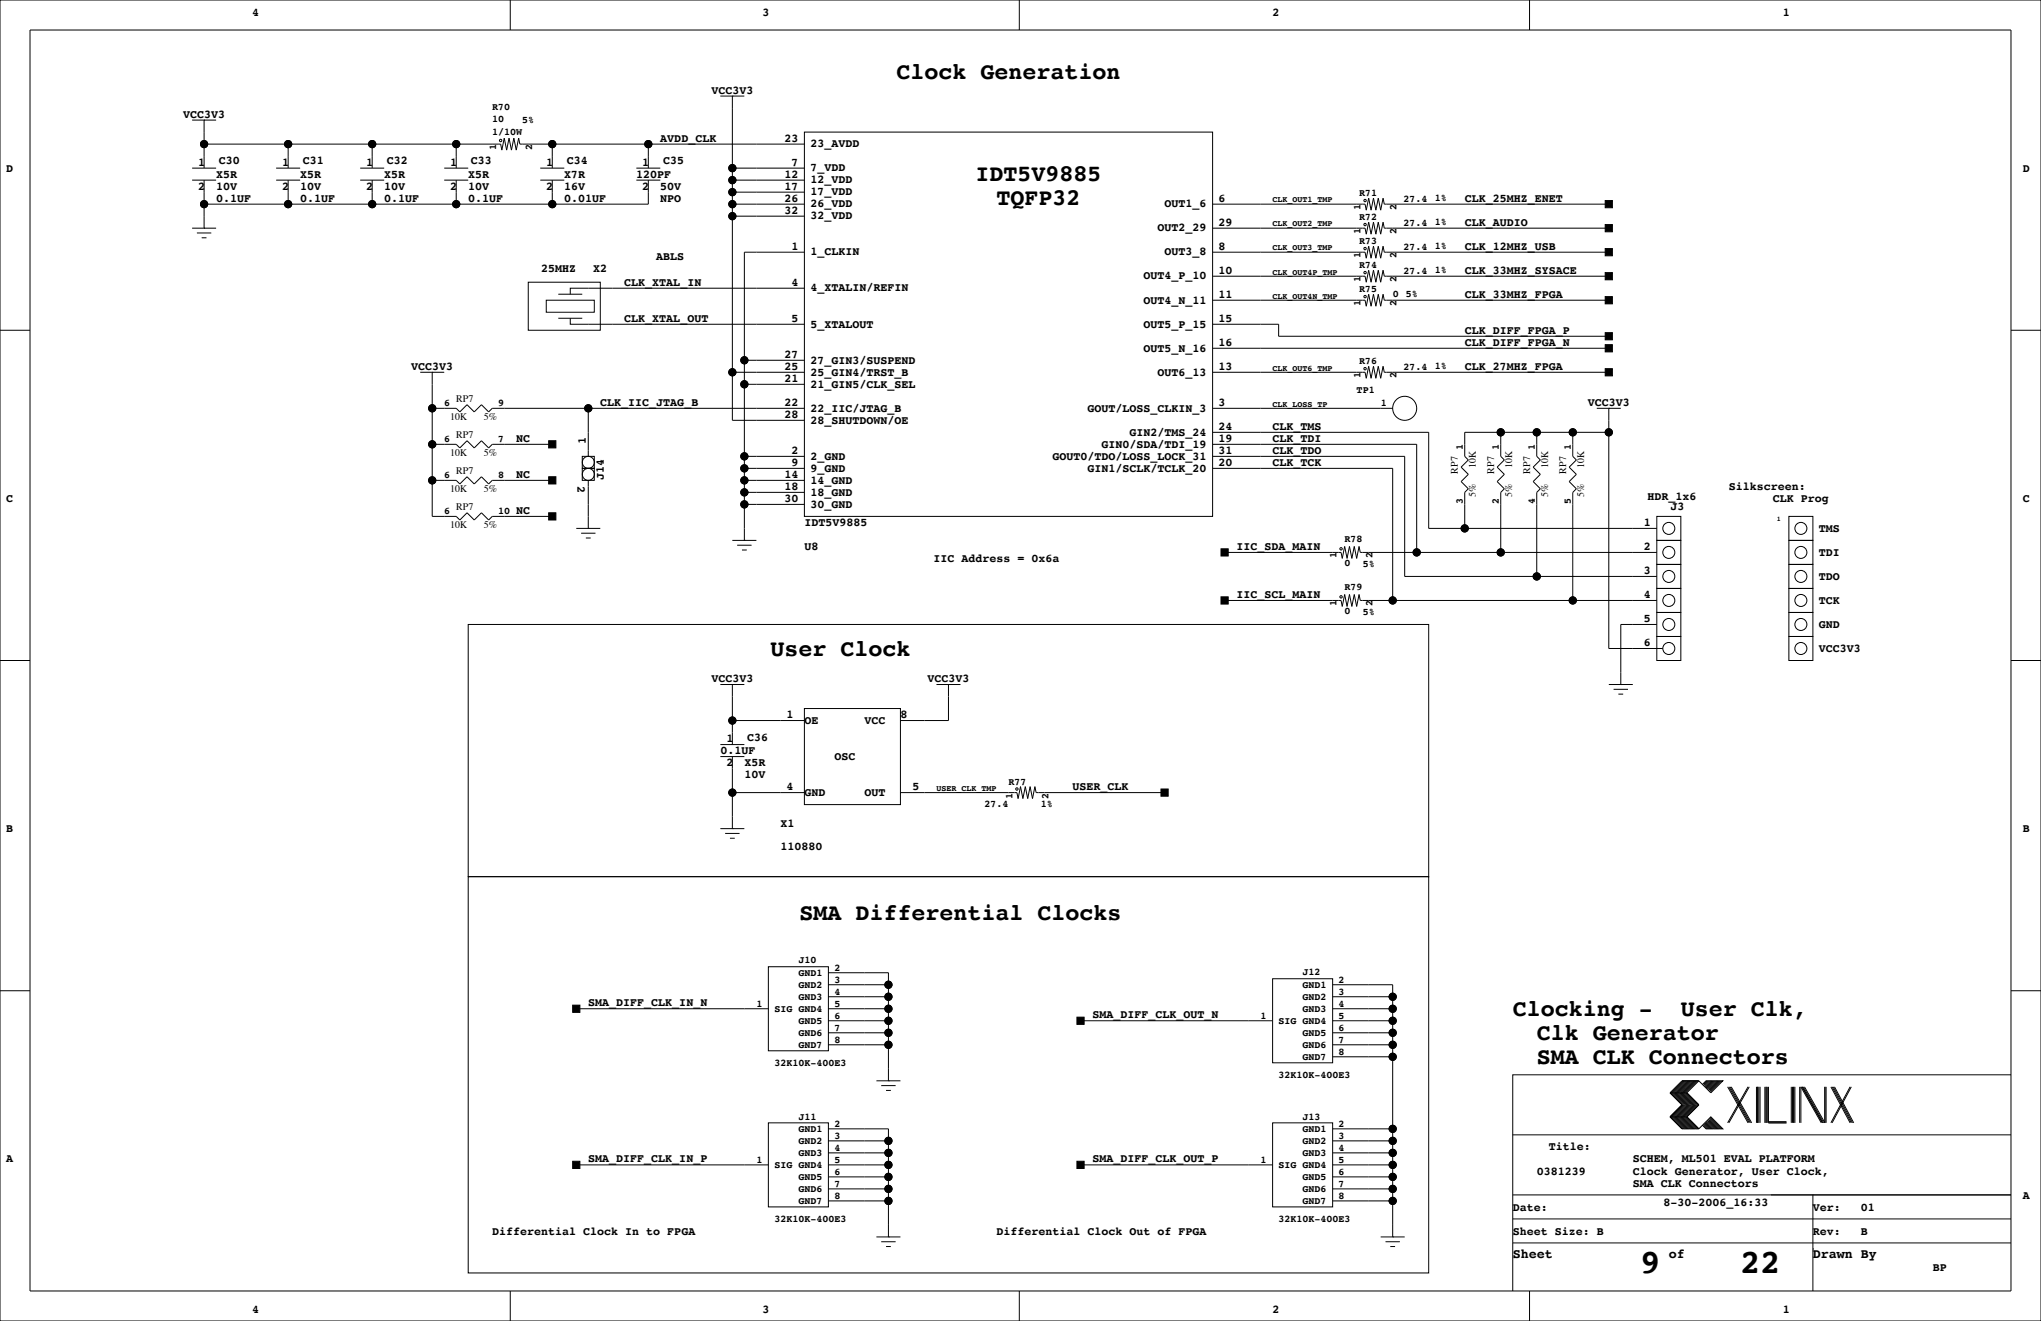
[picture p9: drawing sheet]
<svg xmlns="http://www.w3.org/2000/svg" width="432mm" height="279mm" viewBox="0 0 432 279" stroke-linecap="round" stroke-linejoin="round" font-family="sans-serif">
<g fill="none" stroke="#000" stroke-width=".21">
<path d="M0 0h431.8v279.4h-431.8zM6.3 6.4h419.1v266.6h-419.1zM107.9 0v6.4M215.6 0v6.4M323.6 0v6.4M40.6 35.6h5.1M40.6 38.1h5.1M40.6 25.4h5.1M43.2 25.4h.1M43.2 25.4v10.2M43.2 38.1v10.2M43.2 30.5h62.7l.3 1.3 .5-2.6 .5 2.6 .5-2.6 .5 2.6 .5-2.6 .5 2.6 .5-2.6 .3 1.3h60.2"/>
<path d="M58.4 35.6h5.1M58.4 38.1h5.1M61 30.5v5.1M61 38.1v5.1M76.2 35.6h5.1M76.2 38.1h5.1M78.7 30.5v5.1M78.7 38.1v5.1M94 35.6h5.1M94 38.1h5.1M96.5 30.5v5.1M96.5 38.1v5.1"/>
<path d="M114.3 35.6h5.1M114.3 38.1h5.1M116.8 30.5v5.1M116.8 38.1v5.1M134.6 35.6h5.1M134.6 38.1h5.1M137.2 38.1v5.1h-94M137.2 30.5v5.1M152.4 20.3h5.1M154.9 20.3h.1M154.9 35.6h15.3M154.9 38.1h15.3"/>
<path d="M154.9 20.3v68.6h15.3M170.2 27.9h86.3v81.3h-86.3zM40.6 48.3h5.1M41.7 49.3h3M42.7 50.3h1M43.2 48.3h.1M111.8 59.7h15.2v10.1h-15.2zM154.9 40.6h15.3M154.9 45.7h15.3M154.9 43.2h15.3M170.2 53.3h-12.7v61M256.5 43.2h32.3l.3 1.2 .5-2.5 .5 2.5 .5-2.5 .5 2.5 .5-2.5 .5 2.5 .5-2.5 .3 1.3h47.5"/>
<path d="M256.5 53.3h32.3l.3 1.3 .5-2.5 .5 2.5 .5-2.5 .5 2.5 .5-2.5 .5 2.5 .5-2.5 .3 1.2h47.5M256.5 58.4h32.3l.3 1.3 .5-2.5 .5 2.5 .5-2.5 .5 2.5 .5-2.5 .5 2.5 .5-2.5 .3 1.2h47.5M256.5 48.3h32.3l.3 1.2 .5-2.5 .5 2.5 .5-2.5 .5 2.5 .5-2.5 .5 2.5 .5-2.5 .3 1.3h47.5M0 69.8h6.3M88.9 78.7h5.1M91.4 78.7h.1M91.4 78.7v30.5h5.1l.8 .8 1.5-1.5 1.5 1.5 1.6-1.5 1.5 1.5 .7-.8h12.7M115.6 63.5h10.1v2.5h-10.1zM118.1 62.2h5.1M118.1 67.3h5.1M120.6 67.3v1.3h49.6M154.9 78.7h15.3"/>
<path d="M157.5 76.2h12.7M170.2 61h-49.6v1.2M256.5 78.7h32.3l.3 1.3 .5-2.5 .5 2.5 .5-2.5 .5 2.5 .5-2.5 .5 2.5 .5-2.5 .3 1.2h47.5M256.5 63.5h32.3l.3 1.3 .5-2.6 .5 2.6 .5-2.6 .5 2.6 .5-2.6 .5 2.6 .5-2.6 .3 1.3h47.5M256.5 68.6h14v2.5h69.9M256.5 73.7h83.9M425.4 69.8h6.4M91.4 86.4h5.1l.8 .7 1.5-1.5 1.5 1.5 1.6-1.5 1.5 1.5 .7-.7h66.1M91.4 94h5.1l.8 .7 1.5-1.5 1.5 1.5 1.6-1.5 1.5 1.5 .7-.7h12.7M123.2 99.1h2.5v2.5h-2.5zM123.2 96.5h2.5v2.6h-2.5zM124.5 86.4v10.1"/>
<path d="M157.5 81.3h12.7M157.5 96.5h12.7M157.5 99.1h12.7M256.5 86.4h38.1M256.5 94h43.2v22.8M256.5 99.1h38.1v27.9M256.5 91.4h45.8v20.4h48.2M256.5 96.5h40.7v25.4h53.3M317.5 91.4v5.1l.8 .8-1.6 1.5 1.6 1.5-1.6 1.6 1.6 1.5-.8 .7v12.7M325.1 91.4v5.1l.8 .8-1.5 1.5 1.5 1.5-1.5 1.6 1.5 1.5-.8 .7v17.8M332.7 91.4v5.1l.8 .8-1.5 1.5 1.5 1.5-1.5 1.6 1.5 1.5-.8 .7v22.9M337.8 86.4h5.1"/>
<path d="M340.4 86.4h.1M340.4 91.4h-30.5v5.1l.7 .8-1.5 1.5 1.5 1.5-1.5 1.6 1.5 1.5-.7 .7v7.7M340.4 86.4v50.8h11.4M91.4 101.6h5.1l.8 .8 1.5-1.6 1.5 1.6 1.6-1.6 1.5 1.6 .7-.8h12.7M121.9 111.8h5.1M122.9 112.8h3.1M124 113.8h1M124.5 111.8h.1M124.5 101.6v10.2M154.9 114.3h5.1M156 115.3h3M157 116.3h1"/>
<path d="M157.5 114.3h.1M157.5 101.6h12.7M157.5 104.1h12.7M157.5 106.7h12.7M259.1 116.8h24.6l.3 1.3 .5-2.5 .5 2.5 .5-2.5 .5 2.5 .5-2.5 .5 2.5 .5-2.5 .3 1.2h62.7M350.5 119.4h5.1v5.1h-5.1zM350.5 109.2h5.1v5.1h-5.1zM350.5 114.3h5.1v5.1h-5.1zM378.5 114.3h5v5.1h-5zM378.5 119.4h5v5.1h-5zM378.5 109.2h5v5.1h-5zM0 139.7h6.3"/>
<path d="M99.1 132.1h203.2v53.3h-203.2zM259.1 127h24.6l.3 1.3 .5-2.6 .5 2.6 .5-2.6 .5 2.6 .5-2.6 .5 2.6 .5-2.6 .3 1.3h62.7M350.5 129.5h5.1v5.1h-5.1zM350.5 134.6h5.1v5.1h-5.1zM350.5 124.5h5.1v5h-5.1zM350.5 132.1h-7.6v12.7M378.5 124.5h5v5h-5zM378.5 134.6h5v5.1h-5zM378.5 129.5h5v5.1h-5zM425.4 139.7h6.4M152.4 157.5h5.1M152.4 144.8h5.1"/>
<path d="M154.9 144.8h.1M154.9 144.8v12.7M154.9 152.4h15.3M170.2 149.9h20.3v20.3h-20.3zM198.1 144.8h5.1M200.7 144.8h.1M200.7 144.8v7.6h-10.2M340.4 144.8h5M341.4 145.8h3M342.4 146.8h1M342.9 144.8h.1M152.4 160h5.1"/>
<path d="M152.4 175.3h5.1M153.4 176.3h3.1M154.4 177.3h1M154.9 175.3h.1M154.9 160v15.3M154.9 167.6h15.3M190.5 167.6h24.6l.3 1.3 .5-2.5 .5 2.5 .5-2.5 .5 2.5 .5-2.5 .5 2.5 .5-2.5 .3 1.2h27.2M99.1 185.4h203.2v83.8h-203.2zM0 209.5h6.3M121.9 213.4h40.7M162.6 204.5h12.7v17.7h-12.7zM175.3 215.9h12.7"/>
<path d="M175.3 210.8h12.7M175.3 218.4h12.7M175.3 208.3h12.7M175.3 213.4h12.7M175.3 205.7h12.7v22.9M228.6 215.9h40.6M269.2 207h12.7v17.8h-12.7zM281.9 208.3h12.7v53.3M281.9 215.9h12.7M281.9 210.8h12.7M281.9 218.4h12.7M281.9 213.4h12.7"/>
<path d="M425.4 209.5h6.4M162.6 237.5h12.7v17.8h-12.7zM175.3 221h12.7M175.3 238.8h12.7v22.8M185.4 228.6h5.1M186.4 229.6h3.1M187.5 230.6h1M188 228.6h.1M269.2 237.5h12.7v17.8h-12.7zM281.9 221h12.7M281.9 238.8h12.7M281.9 223.5h12.7"/>
<path d="M353.3 236.2l2.6 2.6h3.5M353.3 231.1l2.6 2.6-2.6 2.5M353.3 236.2h3.6M353.3 231.1h3.6M356.1 228.6l-2.5 2.5 2.5 2.6-2.5 2.5 2.5 2.6M356.4 228.6l-2.6 2.5 2.6 2.6-2.6 2.5 2.6 2.6M356.6 228.6l-2.5 2.5 2.5 2.6-2.5 2.5 2.5 2.6M356.9 228.6l-2.6 2.5 2.6 2.6-2.6 2.5 2.6 2.6M356.9 231.1l2.5 2.6-2.5 2.5M356.9 236.2l2.5 2.6M357.1 228.6l-2.5 2.5 2.5 2.6-2.5 2.5 2.5 2.6M357.4 228.6l-2.6 2.5 2.6 2.6-2.6 2.5 2.6 2.6"/>
<path d="M357.6 228.6l-2.5 2.5 2.5 2.6-2.5 2.5 2.5 2.6M357.9 228.6l-2.6 2.5 2.6 2.6-2.6 2.5 2.6 2.6M358.1 228.6l-2.5 2.5 2.5 2.6-2.5 2.5 2.5 2.6M358.4 228.6l-2.5 2.5 2.5 2.6-2.5 2.5 2.5 2.6M358.6 228.6l-2.5 2.5 2.5 2.6-2.5 2.5 2.5 2.6M358.9 228.6l-2.5 2.5 2.5 2.6-2.5 2.5 2.5 2.6M359.2 228.6l-2.6 2.5 2.6 2.6-2.6 2.5 2.6 2.6M359.4 228.6l2.5 2.5 2.6-2.5h-3.6l-.7 .8M359.4 228.6h-3.5l-2.6 2.5M359.4 228.6l-2.5 2.5M360.2 238l.7 .8h3.6l-2.6-2.6-2.5 2.6M360.4 237.7l1 1.1"/>
<path d="M360.4 238l.8 .8M360.7 237.5l1.2 1.3M360.7 237.7l1 1.1M360.9 237.2l1.6 1.6M360.9 237.5l1.3 1.3M361.2 237l1.8 1.8M361.2 237.2l1.5 1.6M361.2 228.6l-.8 .8M361.4 236.7l2.1 2.1M361.4 237l1.8 1.8M361.4 228.6l-1 1M361.7 236.5l2.3 2.3"/>
<path d="M361.7 236.7l2 2.1M361.7 228.6l-1 1M361.9 236.5l2.3 2.3M361.9 228.6l-1.2 1.3M362.2 228.6l-1.3 1.3M362.5 228.6l-1.6 1.5M362.7 228.6l-1.5 1.5M363 228.6l-1.8 1.8M363.2 228.6l-1.8 1.8M363.5 228.6l-2.1 2M363.7 228.6l-2 2M364 228.6l-2.3 2.3"/>
<path d="M364.2 228.6l-2.3 2.3M365.5 229.9l4.3 7.6M365.8 229.9l4.3 7.6M366 229.9l4.3 7.6M366.3 229.9l4.3 7.6M369.8 229.9l-4.3 7.6M370.1 229.9l-4.3 7.6M371.6 229.9v7.6M371.9 229.9v7.6M372.1 229.9v7.6M372.4 229.9v7.6M373.4 229.9v7.6"/>
<path d="M373.6 229.9v7.6M373.9 229.9v7.6M374.1 229.9v7.6h3.9M374.1 237.2h3.9M379 229.9v7.6M379.2 229.9v7.6M379.5 229.9v7.6M379.7 229.9v7.6M380.7 229.9v7.6M381 237.5v-7.6l4.3 7.6M381.3 229.9l4.3 7.6M381.5 229.9l4.3 7.6"/>
<path d="M381.8 229.9l4.3 7.6v-7.6M386.3 229.9v7.6M387.3 229.9l4.1 7.6M387.6 229.9l4.1 7.6M387.9 229.9l4 7.6M388.1 229.9l4.1 7.6M391.4 229.9l-4.1 7.6M391.7 229.9l-4.1 7.6M425.4 227.3h-105.4v35.6M121.9 246.4h40.7M175.3 246.4h12.7M175.3 241.3h12.7"/>
<path d="M175.3 251.5h12.7M175.3 243.8h12.7M175.3 248.9h12.7M175.3 254h12.7M228.6 246.4h40.6M281.9 246.4h12.7M281.9 241.3h12.7M281.9 251.5h12.7M281.9 243.8h12.7M281.9 248.9h12.7M281.9 254h12.7M320 257.8h105.4"/>
<path d="M320 252.7h105.4M320 240h105.4M383.5 252.7v20.3M107.9 273v6.4M185.4 261.6h5.1M186.4 262.6h3.1M187.5 263.7h1M188 261.6h.1M215.6 273v6.4M292.1 261.6h5.1M293.1 262.6h3.1M294.1 263.7h1"/>
<path d="M294.6 261.6h.1M320 262.9v10.1M320 262.9h105.4M323.6 273v6.4M383.5 264.2h.1"/>
<circle cx="43.2" cy="30.5" r=".76"/>
<circle cx="61" cy="30.5" r=".76"/>
<circle cx="78.7" cy="30.5" r=".76"/>
<circle cx="96.5" cy="30.5" r=".76"/>
<circle cx="105.9" cy="29.7" r=".25"/>
<circle cx="116.8" cy="30.5" r=".76"/>
<circle cx="137.2" cy="30.5" r=".76"/>
<circle cx="154.9" cy="35.6" r=".76"/>
<circle cx="154.9" cy="38.1" r=".76"/>
<circle cx="43.2" cy="43.2" r=".76"/>
<circle cx="61" cy="43.2" r=".76"/>
<circle cx="78.7" cy="43.2" r=".76"/>
<circle cx="96.5" cy="43.2" r=".76"/>
<circle cx="116.8" cy="43.2" r=".76"/>
<circle cx="154.9" cy="40.6" r=".76"/>
<circle cx="154.9" cy="43.2" r=".76"/>
<circle cx="154.9" cy="45.7" r=".76"/>
<circle cx="288.8" cy="47.5" r=".25"/>
<circle cx="288.8" cy="57.7" r=".25"/>
<circle cx="288.8" cy="42.4" r=".25"/>
<circle cx="288.8" cy="52.6" r=".25"/>
<circle cx="154.9" cy="78.7" r=".76"/>
<circle cx="157.5" cy="76.2" r=".76"/>
<circle cx="288.8" cy="62.7" r=".25"/>
<circle cx="288.8" cy="78" r=".25"/>
<circle cx="91.4" cy="86.4" r=".76"/>
<circle cx="91.4" cy="94" r=".76"/>
<circle cx="124.5" cy="97.8" r="1.27"/>
<circle cx="124.5" cy="86.4" r=".76"/>
<circle cx="157.5" cy="81.3" r=".76"/>
<circle cx="157.5" cy="96.5" r=".76"/>
<circle cx="157.5" cy="99.1" r=".76"/>
<circle cx="297.2" cy="86.4" r="2.54"/>
<circle cx="317.5" cy="91.4" r=".76"/>
<circle cx="325.1" cy="91.4" r=".76"/>
<circle cx="332.7" cy="91.4" r=".76"/>
<circle cx="340.4" cy="91.4" r=".76"/>
<circle cx="91.4" cy="101.6" r=".76"/>
<circle cx="124.5" cy="100.3" r="1.27"/>
<circle cx="157.5" cy="106.7" r=".76"/>
<circle cx="157.5" cy="101.6" r=".76"/>
<circle cx="157.5" cy="104.1" r=".76"/>
<circle cx="283.7" cy="116.1" r=".25"/>
<circle cx="299.7" cy="116.8" r=".76"/>
<circle cx="309.9" cy="111.8" r=".76"/>
<circle cx="317.5" cy="116.8" r=".76"/>
<circle cx="353.1" cy="116.8" r="1.27"/>
<circle cx="353.1" cy="111.8" r="1.27"/>
<circle cx="381" cy="116.8" r="1.27"/>
<circle cx="381" cy="111.8" r="1.27"/>
<circle cx="283.7" cy="126.2" r=".25"/>
<circle cx="294.6" cy="127" r=".76"/>
<circle cx="325.1" cy="121.9" r=".76"/>
<circle cx="332.7" cy="127" r=".76"/>
<circle cx="353.1" cy="121.9" r="1.27"/>
<circle cx="353.1" cy="132.1" r="1.27"/>
<circle cx="353.1" cy="127" r="1.27"/>
<circle cx="353.1" cy="137.2" r="1.27"/>
<circle cx="381" cy="127" r="1.27"/>
<circle cx="381" cy="132.1" r="1.27"/>
<circle cx="381" cy="121.9" r="1.27"/>
<circle cx="381" cy="137.2" r="1.27"/>
<circle cx="154.9" cy="152.4" r=".76"/>
<circle cx="154.9" cy="167.6" r=".76"/>
<circle cx="215.1" cy="166.9" r=".25"/>
<circle cx="188" cy="218.4" r=".76"/>
<circle cx="188" cy="215.9" r=".76"/>
<circle cx="188" cy="213.4" r=".76"/>
<circle cx="188" cy="210.8" r=".76"/>
<circle cx="188" cy="208.3" r=".76"/>
<circle cx="294.6" cy="218.4" r=".76"/>
<circle cx="294.6" cy="213.4" r=".76"/>
<circle cx="294.6" cy="215.9" r=".76"/>
<circle cx="294.6" cy="210.8" r=".76"/>
<circle cx="188" cy="221" r=".76"/>
<circle cx="294.6" cy="238.8" r=".76"/>
<circle cx="294.6" cy="223.5" r=".76"/>
<circle cx="294.6" cy="221" r=".76"/>
<circle cx="188" cy="254" r=".76"/>
<circle cx="188" cy="241.3" r=".76"/>
<circle cx="188" cy="246.4" r=".76"/>
<circle cx="188" cy="248.9" r=".76"/>
<circle cx="188" cy="251.5" r=".76"/>
<circle cx="188" cy="243.8" r=".76"/>
<circle cx="294.6" cy="241.3" r=".76"/>
<circle cx="294.6" cy="254" r=".76"/>
<circle cx="294.6" cy="246.4" r=".76"/>
<circle cx="294.6" cy="248.9" r=".76"/>
<circle cx="294.6" cy="251.5" r=".76"/>
<circle cx="294.6" cy="243.8" r=".76"/>
</g>
<g fill="#000" stroke="#000" stroke-width=".21">
<path d="M339.6 42.4h1.5v1.5h-1.5z" fill-rule="evenodd"/>
<path d="M339.6 47.5h1.5v1.5h-1.5z" fill-rule="evenodd"/>
<path d="M339.6 52.6h1.5v1.5h-1.5z" fill-rule="evenodd"/>
<path d="M339.6 57.7h1.5v1.5h-1.5z" fill-rule="evenodd"/>
<path d="M339.6 62.7h1.5v1.6h-1.5z" fill-rule="evenodd"/>
<path d="M339.6 78h1.5v1.5h-1.5z" fill-rule="evenodd"/>
<path d="M339.6 70.4h1.5v1.5h-1.5z" fill-rule="evenodd"/>
<path d="M339.6 72.9h1.5v1.5h-1.5z" fill-rule="evenodd"/>
<path d="M116.1 93.2h1.5v1.5h-1.5z" fill-rule="evenodd"/>
<path d="M116.1 108.5h1.5v1.5h-1.5z" fill-rule="evenodd"/>
<path d="M116.1 100.8h1.5v1.6h-1.5z" fill-rule="evenodd"/>
<path d="M258.3 116.1h1.5v1.5h-1.5z" fill-rule="evenodd"/>
<path d="M258.3 126.2h1.5v1.6h-1.5z" fill-rule="evenodd"/>
<path d="M245.6 166.9h1.5v1.5h-1.5z" fill-rule="evenodd"/>
<path d="M121.2 212.6h1.5v1.5h-1.5z" fill-rule="evenodd"/>
<path d="M227.8 215.1h1.6v1.6h-1.6z" fill-rule="evenodd"/>
<path d="M121.2 245.6h1.5v1.5h-1.5z" fill-rule="evenodd"/>
<path d="M227.8 245.6h1.6v1.5h-1.6z" fill-rule="evenodd"/>
<circle cx="43.2" cy="30.5" r=".76"/>
<circle cx="61" cy="30.5" r=".76"/>
<circle cx="78.7" cy="30.5" r=".76"/>
<circle cx="96.5" cy="30.5" r=".76"/>
<circle cx="116.8" cy="30.5" r=".76"/>
<circle cx="137.2" cy="30.5" r=".76"/>
<circle cx="154.9" cy="35.6" r=".76"/>
<circle cx="154.9" cy="38.1" r=".76"/>
<circle cx="43.2" cy="43.2" r=".76"/>
<circle cx="61" cy="43.2" r=".76"/>
<circle cx="78.7" cy="43.2" r=".76"/>
<circle cx="96.5" cy="43.2" r=".76"/>
<circle cx="116.8" cy="43.2" r=".76"/>
<circle cx="154.9" cy="40.6" r=".76"/>
<circle cx="154.9" cy="43.2" r=".76"/>
<circle cx="154.9" cy="45.7" r=".76"/>
<circle cx="154.9" cy="78.7" r=".76"/>
<circle cx="157.5" cy="76.2" r=".76"/>
<circle cx="91.4" cy="86.4" r=".76"/>
<circle cx="91.4" cy="94" r=".76"/>
<circle cx="124.5" cy="86.4" r=".76"/>
<circle cx="157.5" cy="81.3" r=".76"/>
<circle cx="157.5" cy="96.5" r=".76"/>
<circle cx="157.5" cy="99.1" r=".76"/>
<circle cx="317.5" cy="91.4" r=".76"/>
<circle cx="325.1" cy="91.4" r=".76"/>
<circle cx="332.7" cy="91.4" r=".76"/>
<circle cx="340.4" cy="91.4" r=".76"/>
<circle cx="91.4" cy="101.6" r=".76"/>
<circle cx="157.5" cy="106.7" r=".76"/>
<circle cx="157.5" cy="101.6" r=".76"/>
<circle cx="157.5" cy="104.1" r=".76"/>
<circle cx="299.7" cy="116.8" r=".76"/>
<circle cx="309.9" cy="111.8" r=".76"/>
<circle cx="317.5" cy="116.8" r=".76"/>
<circle cx="294.6" cy="127" r=".76"/>
<circle cx="325.1" cy="121.9" r=".76"/>
<circle cx="332.7" cy="127" r=".76"/>
<circle cx="154.9" cy="152.4" r=".76"/>
<circle cx="154.9" cy="167.6" r=".76"/>
<circle cx="188" cy="218.4" r=".76"/>
<circle cx="188" cy="215.9" r=".76"/>
<circle cx="188" cy="213.4" r=".76"/>
<circle cx="188" cy="210.8" r=".76"/>
<circle cx="188" cy="208.3" r=".76"/>
<circle cx="294.6" cy="218.4" r=".76"/>
<circle cx="294.6" cy="213.4" r=".76"/>
<circle cx="294.6" cy="215.9" r=".76"/>
<circle cx="294.6" cy="210.8" r=".76"/>
<circle cx="188" cy="221" r=".76"/>
<circle cx="294.6" cy="238.8" r=".76"/>
<circle cx="294.6" cy="223.5" r=".76"/>
<circle cx="294.6" cy="221" r=".76"/>
<circle cx="188" cy="254" r=".76"/>
<circle cx="188" cy="241.3" r=".76"/>
<circle cx="188" cy="246.4" r=".76"/>
<circle cx="188" cy="248.9" r=".76"/>
<circle cx="188" cy="251.5" r=".76"/>
<circle cx="188" cy="243.8" r=".76"/>
<circle cx="294.6" cy="241.3" r=".76"/>
<circle cx="294.6" cy="254" r=".76"/>
<circle cx="294.6" cy="246.4" r=".76"/>
<circle cx="294.6" cy="248.9" r=".76"/>
<circle cx="294.6" cy="251.5" r=".76"/>
<circle cx="294.6" cy="243.8" r=".76"/>
</g>
<g font-size="7.1">
<text x="347" y="269.3">9</text>
<text x="368.2" y="269.3">22</text>
</g>
<g font-size="4.9">
<text x="189.7" y="16.8">Clock Generation</text>
<text x="206.4" y="38.2">IDT5V9885</text>
<text x="210.8" y="43.3">TQFP32</text>
<text x="163" y="138.7">User Clock</text>
<text x="169.1" y="194.6">SMA Differential Clocks</text>
<text x="320" y="214.9">Clocking -</text>
<text x="355.6" y="214.9">User Clk,</text>
<text x="325.1" y="220">Clk Generator</text>
<text x="325.1" y="225.1">SMA CLK Connectors</text>
</g>
<g font-size="2.8">
<text x="320" y="266.1">Sheet</text>
<text x="353.1" y="266.1">of</text>
<text x="383.5" y="266.1">Drawn By</text>
</g>
<g font-size="2.5">
<text x="53.3" y="3.3">4</text>
<text x="161.3" y="3.3">3</text>
<text x="269.2" y="3.3">2</text>
<text x="377.2" y="3.3">1</text>
<text x="150.5" y="19.8">VCC3V3</text>
<text x="38.7" y="24.9">VCC3V3</text>
<text x="139.7" y="30">AVDD_CLK</text>
<text x="165.9" y="30">23</text>
<text x="41.9" y="35.1">1</text>
<text x="46.3" y="34.7">C30</text>
<text x="59.7" y="35.1">1</text>
<text x="64.1" y="34.7">C31</text>
<text x="77.5" y="35.1">1</text>
<text x="81.9" y="34.7">C32</text>
<text x="95.2" y="35.1">1</text>
<text x="99.6" y="34.7">C33</text>
<text x="115.6" y="35.1">1</text>
<text x="120" y="34.7">C34</text>
<text x="135.9" y="35.1">1</text>
<text x="140.3" y="34.7">C35</text>
<text x="167.4" y="35.1">7</text>
<text x="171.4" y="31.2">23_AVDD</text>
<text x="1.3" y="36.3">D</text>
<text x="41.9" y="40.1">2</text>
<text x="45.7" y="40.1">10V</text>
<text x="45.7" y="37.6">X5R</text>
<text x="59.7" y="40.1">2</text>
<text x="63.5" y="37.6">X5R</text>
<text x="63.5" y="40.1">10V</text>
<text x="77.5" y="40.1">2</text>
<text x="81.3" y="40.1">10V</text>
<text x="81.3" y="37.6">X5R</text>
<text x="95.2" y="40.1">2</text>
<text x="99.1" y="37.6">X5R</text>
<text x="99.1" y="40.1">10V</text>
<text x="115.6" y="40.1">2</text>
<text x="119.4" y="40.1">16V</text>
<text x="119.4" y="37.6">X7R</text>
<text x="134.6" y="37.6">120PF</text>
<text x="135.9" y="40.1">2</text>
<text x="139.7" y="40.1">50V</text>
<text x="165.9" y="40.1">17</text>
<text x="165.9" y="37.6">12</text>
<text x="171.4" y="41.3">17_VDD</text>
<text x="171.4" y="38.8">12_VDD</text>
<text x="171.4" y="36.3">7_VDD</text>
<text x="428" y="36.3">D</text>
<text x="45.7" y="42.7">0.1UF</text>
<text x="63.5" y="42.7">0.1UF</text>
<text x="81.3" y="42.7">0.1UF</text>
<text x="99.1" y="42.7">0.1UF</text>
<text x="119.4" y="42.7">0.01UF</text>
<text x="139.7" y="42.7">NPO</text>
<text x="165.9" y="42.7">26</text>
<text x="165.9" y="45.2">32</text>
<text x="171.4" y="43.9">26_VDD</text>
<text x="171.4" y="46.4">32_VDD</text>
<text x="246.4" y="43.9">OUT1_6</text>
<text x="257.8" y="47.8">29</text>
<text x="257.8" y="42.7">6</text>
<text x="309.9" y="47.8">CLK_AUDIO</text>
<text x="309.9" y="42.7">CLK_25MHZ_ENET</text>
<text x="167.4" y="52.8">1</text>
<text x="244.9" y="49">OUT2_29</text>
<text x="257.8" y="52.8">8</text>
<text x="309.9" y="52.8">CLK_12MHZ_USB</text>
<text x="114.5" y="57.5">25MHZ</text>
<text x="125.5" y="57.5">X2</text>
<text x="138.9" y="55">ABLS</text>
<text x="171.4" y="54">1_CLKIN</text>
<text x="241.9" y="59.1">OUT4_P_10</text>
<text x="246.4" y="54">OUT3_8</text>
<text x="257.8" y="57.9">10</text>
<text x="309.9" y="57.9">CLK_33MHZ_SYSACE</text>
<text x="132.1" y="60.5">CLK_XTAL_IN</text>
<text x="167.4" y="60.5">4</text>
<text x="171.4" y="61.7">4_XTALIN/REFIN</text>
<text x="241.9" y="64.2">OUT4_N_11</text>
<text x="257.8" y="63">11</text>
<text x="309.9" y="63">CLK_33MHZ_FPGA</text>
<text x="132.1" y="68.1">CLK_XTAL_OUT</text>
<text x="167.4" y="68.1">5</text>
<text x="171.4" y="69.3">5_XTALOUT</text>
<text x="241.9" y="69.3">OUT5_P_15</text>
<text x="257.8" y="68.1">15</text>
<text x="309.9" y="70.6">CLK_DIFF_FPGA_P</text>
<text x="165.9" y="75.7">27</text>
<text x="171.4" y="76.9">27_GIN3/SUSPEND</text>
<text x="241.9" y="74.4">OUT5_N_16</text>
<text x="257.8" y="73.2">16</text>
<text x="309.9" y="73.2">CLK_DIFF_FPGA_N</text>
<text x="87" y="78.2">VCC3V3</text>
<text x="165.9" y="80.8">21</text>
<text x="165.9" y="78.2">25</text>
<text x="171.4" y="82">21_GIN5/CLK_SEL</text>
<text x="171.4" y="79.4">25_GIN4/TRST_B</text>
<text x="244.9" y="79.4">OUT6_13</text>
<text x="257.8" y="78.2">13</text>
<text x="309.9" y="78.2">CLK_27MHZ_FPGA</text>
<text x="127" y="85.9">CLK_IIC_JTAG_B</text>
<text x="165.9" y="88.4">28</text>
<text x="165.9" y="85.9">22</text>
<text x="171.4" y="89.6">28_SHUTDOWN/OE</text>
<text x="171.4" y="87.1">22_IIC/JTAG_B</text>
<text x="230.1" y="87.1">GOUT/LOSS_CLKIN_3</text>
<text x="257.8" y="85.9">3</text>
<text x="335.9" y="85.9">VCC3V3</text>
<text x="109.2" y="93.5">NC</text>
<text x="124" y="94" transform="rotate(-90 124 94)">1</text>
<text x="233" y="94.7">GIN0/SDA/TDI_19</text>
<text x="239" y="92.1">GIN2/TMS_24</text>
<text x="257.8" y="93.5">19</text>
<text x="257.8" y="90.9">24</text>
<text x="269.2" y="93.5">CLK_TDI</text>
<text x="269.2" y="90.9">CLK_TMS</text>
<text x="109.2" y="101.1">NC</text>
<text x="127.8" y="101.6" transform="rotate(-90 127.8 101.6)">J14</text>
<text x="165.9" y="101.1">14</text>
<text x="167.4" y="98.6">9</text>
<text x="167.4" y="96">2</text>
<text x="171.4" y="99.8">9_GND</text>
<text x="171.4" y="97.2">2_GND</text>
<text x="222.7" y="97.2">GOUT0/TDO/LOSS_LOCK_31</text>
<text x="230.1" y="99.8">GIN1/SCLK/TCLK_20</text>
<text x="257.8" y="98.6">20</text>
<text x="257.8" y="96">31</text>
<text x="269.2" y="98.6">CLK_TCK</text>
<text x="269.2" y="96">CLK_TDO</text>
<text x="1.3" y="106.2">C</text>
<text x="122.1" y="102.9" transform="rotate(90 122.1 102.9)">2</text>
<text x="165.9" y="106.2">30</text>
<text x="165.9" y="103.6">18</text>
<text x="171.4" y="107.4">30_GND</text>
<text x="171.4" y="102.3">14_GND</text>
<text x="171.4" y="104.8">18_GND</text>
<text x="348.5" y="105.7">HDR_1x6</text>
<text x="353.4" y="108">J3</text>
<text x="365.8" y="103.6">Silkscreen:</text>
<text x="375.1" y="106.2">CLK Prog</text>
<text x="428" y="106.2">C</text>
<text x="109.2" y="108.7">NC</text>
<text x="170.2" y="111.3">IDT5V9885</text>
<text x="347.8" y="111.3">1</text>
<text x="384.8" y="112.5">TMS</text>
<text x="170.2" y="116.3">U8</text>
<text x="197.5" y="118.9">IIC Address = 0x6a</text>
<text x="261.6" y="116.3">IIC_SDA_MAIN</text>
<text x="347.8" y="116.3">2</text>
<text x="384.8" y="117.6">TDI</text>
<text x="347.8" y="121.4">3</text>
<text x="384.8" y="122.7">TDO</text>
<text x="261.6" y="126.5">IIC_SCL_MAIN</text>
<text x="347.8" y="131.6">5</text>
<text x="347.8" y="126.5">4</text>
<text x="384.8" y="127.8">TCK</text>
<text x="347.8" y="136.7">6</text>
<text x="384.8" y="132.8">GND</text>
<text x="384.8" y="137.9">VCC3V3</text>
<text x="150.5" y="144.3">VCC3V3</text>
<text x="196.2" y="144.3">VCC3V3</text>
<text x="166.4" y="151.9">1</text>
<text x="170.2" y="153.2">OE</text>
<text x="182.9" y="153.2">VCC</text>
<text x="190.5" y="151.9">8</text>
<text x="152.4" y="159.5">0.1UF</text>
<text x="153.7" y="157">1</text>
<text x="158.1" y="156.6">C36</text>
<text x="176.5" y="160.8">OSC</text>
<text x="153.7" y="162.1">2</text>
<text x="157.5" y="164.6">10V</text>
<text x="157.5" y="162.1">X5R</text>
<text x="166.4" y="167.1">4</text>
<text x="193" y="167.1">5</text>
<text x="226.9" y="167.1">USER_CLK</text>
<text x="170.2" y="168.4">GND</text>
<text x="182.9" y="168.4">OUT</text>
<text x="1.3" y="176">B</text>
<text x="165.1" y="175">X1</text>
<text x="165.1" y="179.8">110880</text>
<text x="428" y="176">B</text>
<text x="124.5" y="212.9">SMA_DIFF_CLK_IN_N</text>
<text x="231.1" y="215.4">SMA_DIFF_CLK_OUT_N</text>
<text x="1.3" y="245.9">A</text>
<text x="124.5" y="245.9">SMA_DIFF_CLK_IN_P</text>
<text x="231.1" y="245.9">SMA_DIFF_CLK_OUT_P</text>
<text x="327.7" y="243.3">Title:</text>
<text x="345.4" y="245.9">SCHEM, ML501 EVAL PLATFORM</text>
<text x="325.1" y="248.4">0381239</text>
<text x="345.4" y="248.4">Clock Generator, User Clock,</text>
<text x="345.4" y="251">SMA CLK Connectors</text>
<text x="320" y="256">Date:</text>
<text x="351.9" y="255">8-30-2006_16:33</text>
<text x="383.5" y="256">Ver:</text>
<text x="393.7" y="256">01</text>
<text x="428" y="253.5">A</text>
<text x="104.1" y="261.1">Differential Clock In to FPGA</text>
<text x="210.8" y="261.1">Differential Clock Out of FPGA</text>
<text x="320" y="261.1">Sheet Size: B</text>
<text x="383.5" y="261.1">Rev:</text>
<text x="393.7" y="261.1">B</text>
<text x="408.9" y="268.7">BP</text>
<text x="53.3" y="277.6">4</text>
<text x="161.3" y="277.6">3</text>
<text x="269.2" y="277.6">2</text>
<text x="377.2" y="277.6">1</text>
</g>
<g font-size="2.1">
<text x="104.1" y="23.2">R70</text>
<text x="104.1" y="25.7">10</text>
<text x="104.1" y="28.5">1/10W</text>
<text x="110.5" y="26">5%</text>
<text x="105" y="31.8" transform="rotate(-90 105 31.8)">1</text>
<text x="112.6" y="31.8" transform="rotate(-90 112.6 31.8)">2</text>
<text x="287.5" y="41.5">R71</text>
<text x="287.5" y="46.6">R72</text>
<text x="287.9" y="44.4" transform="rotate(-90 287.9 44.4)">1</text>
<text x="295.5" y="44.4" transform="rotate(-90 295.5 44.4)">2</text>
<text x="296.9" y="42.8">27.4</text>
<text x="296.9" y="47.8">27.4</text>
<text x="303.5" y="42.5">1%</text>
<text x="303.5" y="47.6">1%</text>
<text x="287.5" y="51.6">R73</text>
<text x="287.9" y="49.5" transform="rotate(-90 287.9 49.5)">1</text>
<text x="295.5" y="49.5" transform="rotate(-90 295.5 49.5)">2</text>
<text x="296.9" y="52.9">27.4</text>
<text x="303.5" y="52.7">1%</text>
<text x="287.5" y="56.7">R74</text>
<text x="287.9" y="59.7" transform="rotate(-90 287.9 59.7)">1</text>
<text x="287.9" y="54.6" transform="rotate(-90 287.9 54.6)">1</text>
<text x="295.5" y="59.7" transform="rotate(-90 295.5 59.7)">2</text>
<text x="295.5" y="54.6" transform="rotate(-90 295.5 54.6)">2</text>
<text x="296.9" y="58">27.4</text>
<text x="303.5" y="57.7">1%</text>
<text x="287.5" y="61.8">R75</text>
<text x="287.9" y="64.8" transform="rotate(-90 287.9 64.8)">1</text>
<text x="294.6" y="62.8">0</text>
<text x="295.5" y="64.8" transform="rotate(-90 295.5 64.8)">2</text>
<text x="297.4" y="62.8">5%</text>
<text x="287.5" y="77">R76</text>
<text x="287" y="83.1">TP1</text>
<text x="287.9" y="80" transform="rotate(-90 287.9 80)">1</text>
<text x="295.5" y="80" transform="rotate(-90 295.5 80)">2</text>
<text x="296.9" y="78.3">27.4</text>
<text x="303.5" y="78.1">1%</text>
<text x="94" y="85.9">6</text>
<text x="95.2" y="88.7">10K</text>
<text x="96.5" y="84.9">RP7</text>
<text x="102.4" y="88.7">5%</text>
<text x="105.4" y="85.9">9</text>
<text x="292.1" y="85.9">1</text>
<text x="94" y="93.5">6</text>
<text x="96.5" y="92.6">RP7</text>
<text x="105.4" y="93.5">7</text>
<text x="309.4" y="95.2" transform="rotate(-90 309.4 95.2)">1</text>
<text x="317.1" y="95.2" transform="rotate(-90 317.1 95.2)">1</text>
<text x="324.7" y="95.2" transform="rotate(-90 324.7 95.2)">1</text>
<text x="332.3" y="95.2" transform="rotate(-90 332.3 95.2)">1</text>
<text x="94" y="101.2">6</text>
<text x="95.2" y="96.4">10K</text>
<text x="96.5" y="100.2">RP7</text>
<text x="102.4" y="96.4">5%</text>
<text x="105.4" y="101.2">8</text>
<text x="308.5" y="100.2" transform="rotate(-90 308.5 100.2)">RP7</text>
<text x="312.3" y="98.9" transform="rotate(-90 312.3 98.9)">10K</text>
<text x="316.1" y="100.2" transform="rotate(-90 316.1 100.2)">RP7</text>
<text x="319.9" y="98.9" transform="rotate(-90 319.9 98.9)">10K</text>
<text x="323.7" y="100.2" transform="rotate(-90 323.7 100.2)">RP7</text>
<text x="327.5" y="98.9" transform="rotate(-90 327.5 98.9)">10K</text>
<text x="331.3" y="100.2" transform="rotate(-90 331.3 100.2)">RP7</text>
<text x="335.1" y="98.9" transform="rotate(-90 335.1 98.9)">10K</text>
<text x="95.2" y="104">10K</text>
<text x="96.5" y="107.8">RP7</text>
<text x="102.4" y="104">5%</text>
<text x="309.4" y="106.7" transform="rotate(-90 309.4 106.7)">3</text>
<text x="312.3" y="105.2" transform="rotate(-90 312.3 105.2)">5%</text>
<text x="317.1" y="106.7" transform="rotate(-90 317.1 106.7)">2</text>
<text x="319.9" y="105.2" transform="rotate(-90 319.9 105.2)">5%</text>
<text x="324.7" y="106.7" transform="rotate(-90 324.7 106.7)">4</text>
<text x="327.5" y="105.2" transform="rotate(-90 327.5 105.2)">5%</text>
<text x="332.3" y="106.7" transform="rotate(-90 332.3 106.7)">5</text>
<text x="335.1" y="105.2" transform="rotate(-90 335.1 105.2)">5%</text>
<text x="94" y="108.8">6</text>
<text x="95.2" y="111.6">10K</text>
<text x="102.4" y="111.6">5%</text>
<text x="105.4" y="108.8">10</text>
<text x="282.8" y="118.1" transform="rotate(-90 282.8 118.1)">1</text>
<text x="284.5" y="114.6">R78</text>
<text x="284.5" y="119.7">0</text>
<text x="288.3" y="120">5%</text>
<text x="290.4" y="118.1" transform="rotate(-90 290.4 118.1)">2</text>
<text x="284.5" y="124.8">R79</text>
<text x="282.8" y="128.3" transform="rotate(-90 282.8 128.3)">1</text>
<text x="284.5" y="129.9">0</text>
<text x="288.3" y="130.1">5%</text>
<text x="290.4" y="128.3" transform="rotate(-90 290.4 128.3)">2</text>
<text x="213.4" y="165.9">R77</text>
<text x="208.3" y="170.8">27.4</text>
<text x="214.2" y="168.9" transform="rotate(-90 214.2 168.9)">1</text>
<text x="220.2" y="170.8">1%</text>
<text x="221.8" y="168.9" transform="rotate(-90 221.8 168.9)">2</text>
<text x="168.9" y="203.8">J10</text>
<text x="168.9" y="206.3">GND1</text>
<text x="168.9" y="208.9">GND2</text>
<text x="176.5" y="205.3">2</text>
<text x="176.5" y="207.8">3</text>
<text x="275.6" y="208.9">GND1</text>
<text x="275.6" y="206.3">J12</text>
<text x="283.2" y="207.8">2</text>
<text x="160" y="212.9">1</text>
<text x="163.8" y="214">SIG GND4</text>
<text x="168.9" y="211.4">GND3</text>
<text x="176.5" y="210.4">4</text>
<text x="176.5" y="212.9">5</text>
<text x="176.5" y="215.5">6</text>
<text x="266.7" y="215.5">1</text>
<text x="275.6" y="211.4">GND2</text>
<text x="275.6" y="214">GND3</text>
<text x="283.2" y="210.4">3</text>
<text x="283.2" y="212.9">4</text>
<text x="283.2" y="215.5">5</text>
<text x="168.9" y="216.5">GND5</text>
<text x="168.9" y="219">GND6</text>
<text x="168.9" y="221.6">GND7</text>
<text x="176.5" y="218">7</text>
<text x="176.5" y="220.5">8</text>
<text x="270.5" y="216.5">SIG GND4</text>
<text x="275.6" y="219">GND5</text>
<text x="275.6" y="221.6">GND6</text>
<text x="283.2" y="218">6</text>
<text x="283.2" y="220.5">7</text>
<text x="163.8" y="225.4">32K10K-400E3</text>
<text x="270.5" y="227.9">32K10K-400E3</text>
<text x="275.6" y="224.1">GND7</text>
<text x="283.2" y="223.1">8</text>
<text x="168.9" y="239.4">GND1</text>
<text x="168.9" y="236.8">J11</text>
<text x="176.5" y="238.3">2</text>
<text x="275.6" y="239.4">GND1</text>
<text x="275.6" y="236.8">J13</text>
<text x="283.2" y="238.3">2</text>
<text x="160" y="245.9">1</text>
<text x="168.9" y="241.9">GND2</text>
<text x="168.9" y="244.4">GND3</text>
<text x="176.5" y="245.9">5</text>
<text x="176.5" y="243.4">4</text>
<text x="176.5" y="240.9">3</text>
<text x="266.7" y="245.9">1</text>
<text x="275.6" y="241.9">GND2</text>
<text x="275.6" y="244.4">GND3</text>
<text x="283.2" y="245.9">5</text>
<text x="283.2" y="243.4">4</text>
<text x="283.2" y="240.9">3</text>
<text x="163.8" y="247">SIG GND4</text>
<text x="168.9" y="249.5">GND5</text>
<text x="176.5" y="251">7</text>
<text x="176.5" y="248.5">6</text>
<text x="270.5" y="247">SIG GND4</text>
<text x="275.6" y="249.5">GND5</text>
<text x="283.2" y="251">7</text>
<text x="283.2" y="248.5">6</text>
<text x="168.9" y="252.1">GND6</text>
<text x="168.9" y="254.6">GND7</text>
<text x="176.5" y="253.6">8</text>
<text x="275.6" y="252.1">GND6</text>
<text x="275.6" y="254.6">GND7</text>
<text x="283.2" y="253.6">8</text>
<text x="163.8" y="258.4">32K10K-400E3</text>
<text x="270.5" y="258.4">32K10K-400E3</text>
</g>
<g font-size="1.8">
<text x="269.2" y="42.8">CLK_OUT1_TMP</text>
<text x="269.2" y="47.9">CLK_OUT2_TMP</text>
<text x="269.2" y="53">CLK_OUT3_TMP</text>
<text x="269.2" y="58.1">CLK_OUT4P_TMP</text>
<text x="269.2" y="63.1">CLK_OUT4N_TMP</text>
<text x="269.2" y="78.4">CLK_OUT6_TMP</text>
<text x="269.2" y="86">CLK_LOSS_TP</text>
<text x="198.1" y="167.3">USER_CLK_TMP</text>
</g>
<text font-size="1.4" x="375.9" y="110.2">1</text>
</svg>
